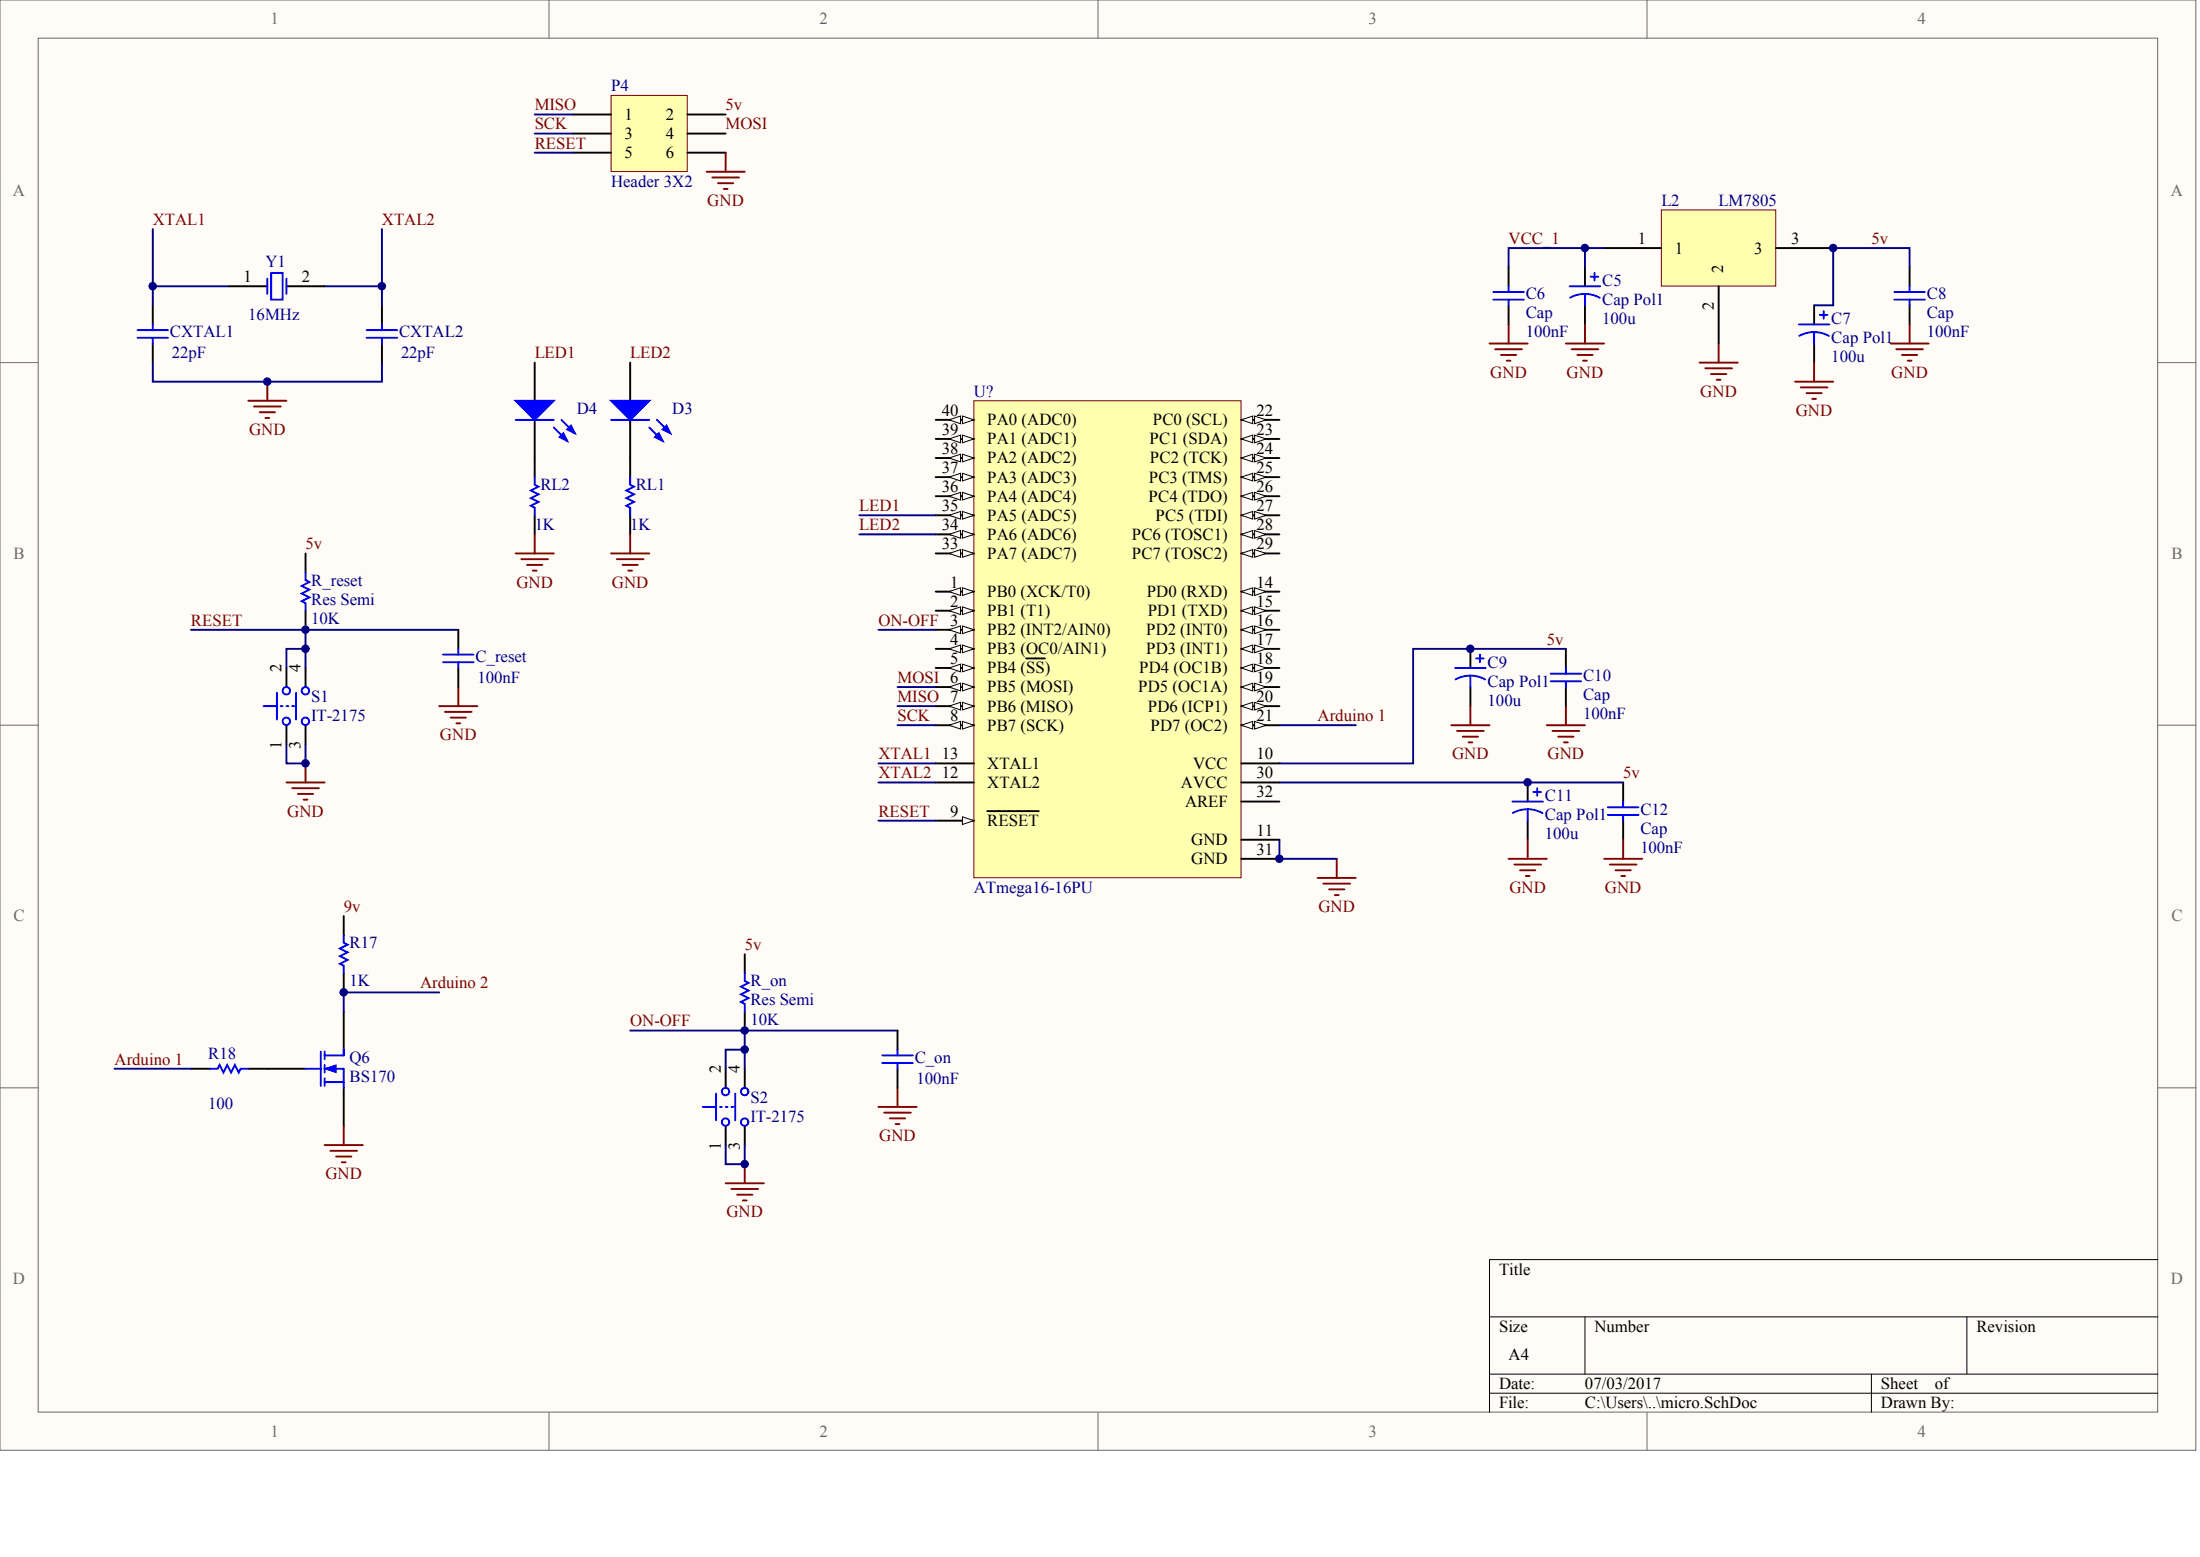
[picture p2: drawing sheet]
<svg xmlns="http://www.w3.org/2000/svg" width="840mm" height="594mm" viewBox="0 0 840 594" stroke-linecap="round" stroke-linejoin="round" font-family="sans-serif">
<g fill="#fffcf8" stroke="#696969" stroke-width=".38">
<path d="M0 0h838v553.4h-838z"/>
<path d="M14.6 14.6h808.8v524.2h-808.8z"/>
</g>
<path d="M209.5 0v14.6M419 0v14.6M628.6 0v14.6M0 138.4h14.6M823.5 138.4h14.6M0 276.7h14.6M823.5 276.7h14.6M0 415.1h14.6M823.5 415.1h14.6M209.5 538.9v14.5M419 538.9v14.5M628.6 538.9v14.5" fill="none" stroke="#696969" stroke-width=".38"/>
<path d="M823.5 480.6h-255.1v58.3M568.4 502.5h255.1M604.9 502.5v21.8M750.6 502.5v21.8M568.4 524.3h255.1M568.4 531.6h255.1M714.2 524.3v14.6" fill="none" stroke="#000" stroke-width=".38"/>
<path d="M648.6 138.4h14.6M655.9 131.1v7.3M650.8 140.5h10.2M653 142.7h5.8M655.2 144.9h1.4" fill="none" stroke="#800000" stroke-width=".73"/>
<path d="M634 80.1h43.7v29.1h-43.7z" fill="#ffffb0" stroke="#800000" stroke-width=".38"/>
<g fill="none" stroke="#000" stroke-width=".73">
<path d="M612.2 94.7h21.8M677.8 94.7h21.8M58.3 116.5v7.3M87.5 109.2h14.5M109.3 109.2h14.6M145.8 116.5v7.3M575.7 101.9v7.3M575.7 116.5v7.3M604.9 101.9v7.3M604.9 116.5v7.3M655.9 109.2v21.9M692.3 116.5v7.3"/>
<path d="M728.8 101.9v7.3M728.8 116.5v7.3M58.3 131.1v7.3M145.8 131.1v7.3M240.5 138.4v14.5M692.3 131.1v7.3M240.5 160.2v21.8M240.5 196.6v7.3M116.6 211.2v7.3M116.6 233v7.3M561.2 247.6v7.3M597.6 247.6v7.3"/>
<path d="M561.2 262.1v7.3M597.6 262.1v7.3M583 298.6v7.2M619.5 298.6v7.2M583 313.1v7.3M619.5 313.1v7.3"/>
</g>
<g fill="none" stroke="#00f" stroke-width=".73">
<path d="M102 106.3v5.8M103.5 104.1h4.4v10.2h-4.4zM109.3 106.3v5.8M569.9 111.4h11.7M569.9 114.3h11.7M575.7 109.2v2.2M575.7 114.3v2.2M599.1 109.2h11.6M604.9 112.1a11.6 11.6 0 0 1 5.7 1.5M604.9 112.1a11.6 11.6 0 0 0-5.7 1.5M604.9 112.1v4.4M607.1 105.6h2.9"/>
<path d="M608.5 104.1v2.9M696 118.7v2.9M723 111.4h11.6M723 114.3h11.6M728.8 109.2v2.2M728.8 114.3v2.2M52.5 126h11.6M52.5 128.9h11.6M58.3 123.8v2.2M58.3 128.9v2.2M139.9 126h11.7M139.9 128.9h11.7"/>
<path d="M145.8 123.8v2.2M145.8 128.9v2.2M686.5 123.8h11.7M692.3 126.7a11.6 11.6 0 0 1 5.7 1.5M692.3 126.7a11.6 11.6 0 0 0-5.6 1.5M692.3 126.7v4.4M694.5 120.1h2.9M233.2 160.2h14.6M247.8 163.1l5.1 5.1M250.7 160.2l5.1 5.1M240.5 182v3l1.5 .7-3 1.4 3 1.5-3 1.5 3 1.4-3 1.5 1.5 .7v2.9M116.6 218.5v2.9l1.5 .7-3 1.5 3 1.4-3 1.5 3 1.4-3 1.5 1.5 .7v2.9"/>
<path d="M555.3 254.9h11.7M561.2 257.8a11.6 11.6 0 0 1 5.6 1.5M561.2 257.8a11.6 11.6 0 0 0-5.7 1.4M561.2 257.8v4.3M563.3 251.2h3M564.8 249.8v2.9M591.8 257.1h11.6M591.8 260h11.6M597.6 254.9v2.2M597.6 260v2.1M577.2 305.8h11.7M583 308.8a11.6 11.6 0 0 1 5.7 1.4"/>
<path d="M583 308.8a11.6 11.6 0 0 0-5.7 1.4M583 308.8v4.3M585.2 302.2h2.9M586.7 300.7v3M613.6 308h11.7M613.6 310.9h11.7M619.5 305.8v2.2M619.5 310.9v2.2"/>
</g>
<path d="M145.8 87.4v29.1M604.9 94.7v7.2M612.2 94.7h-36.5v7.2M58.3 109.2h29.2M123.9 109.2h21.9M728.8 101.9v-7.2h-29.2v21.8h-7.3M58.3 138.4v7.2h87.5v-7.2M72.9 240.3h102M597.6 247.6h-58.3v43.7h-51M488.3 298.6h131.2" fill="none" stroke="#000080" stroke-width=".73"/>
<g fill="none" stroke="#800000" stroke-width=".73">
<path d="M568.4 131.1h14.6M570.6 133.3h10.2M572.8 135.4h5.9M575 137.6h1.5M575.7 123.8v7.3M597.6 131.1h14.6M599.8 133.3h10.2M602 135.4h5.8M604.2 137.6h1.4M604.9 123.8v7.3M692.3 138.4v7.2M721.5 131.1h14.6"/>
<path d="M723.7 133.3h10.2M725.9 135.4h5.8M728.1 137.6h1.4M728.8 123.8v7.3M94.7 152.9h14.6M96.9 155.1h10.2M99.1 157.3h5.8M101.3 159.5h1.5M102 145.6v7.3M685.1 145.6h14.5M687.2 147.8h10.2M689.4 150h5.9"/>
<path d="M691.6 152.2h1.5M233.2 211.2h14.6M235.4 213.4h10.2M237.6 215.5h5.8M239.8 217.7h1.4M240.5 203.9v7.3M167.6 269.4h14.6M169.8 271.6h10.2M172 273.8h5.8M174.2 276h1.4M174.9 262.1v7.3M553.9 276.7h14.5"/>
<path d="M556.1 278.9h10.2M561.2 269.4v7.3M590.3 276.7h14.6M592.5 278.9h10.2M597.6 269.4v7.3M109.3 298.6h14.6M116.6 291.3v7.3M558.2 281.1h5.9M560.4 283.3h1.5M594.7 281.1h5.8M596.9 283.3h1.4M111.5 300.7h10.2"/>
<path d="M113.7 302.9h5.8M115.9 305.1h1.4M575.7 327.7h14.6M577.9 329.9h10.2M580.1 332.1h5.8M582.3 334.2h1.5M583 320.4v7.3M612.2 327.7h14.6M614.4 329.9h10.2M616.5 332.1h5.9M618.7 334.2h1.5M619.5 320.4v7.3"/>
</g>
<g fill="#00f" stroke="#00f" stroke-width=".73">
<path d="M233.2 152.9h14.6l-7.3 7.3z"/>
<path d="M250 166.8l1.4-1.5 1.5 2.9z"/>
<path d="M252.9 163.8l1.4-1.4 1.5 2.9z"/>
</g>
<path d="M233.2 36.4h29.1v29.1h-29.1z" fill="#ffffb0" stroke="#800000" stroke-width=".38"/>
<g fill="none" stroke="#000" stroke-width=".73">
<path d="M218.6 43.7h14.6M218.6 51h14.6M218.6 58.3h14.6M262.4 43.7h14.5M262.4 51h14.5M262.4 58.3h14.5M204.1 138.4v14.5M204.1 160.2v21.8M204.1 196.6v7.3M109.3 254.9v7.2M116.6 254.9v7.2M174.9 240.3v7.3"/>
<path d="M174.9 254.9v7.2M109.3 276.7v7.3M116.6 276.7v7.3M131.2 349.5v7.3M131.2 371.4v7.3M284.2 364.1v7.3M131.2 385.9v14.6M284.2 385.9v7.3M342.5 393.2v7.3M72.9 407.8h7.3M94.7 407.8h21.9M131.2 415.1v14.5"/>
<path d="M276.9 407.8v7.3M284.2 407.8v7.3M342.5 407.8v7.3M276.9 429.6v7.3M284.2 429.6v7.3"/>
</g>
<g fill="none" stroke="#800000" stroke-width=".73">
<path d="M276.9 58.3v7.2M269.6 65.5h14.6M271.8 67.7h10.2M274 69.9h5.9M276.2 72.1h1.5M196.8 211.2h14.5M199 213.4h10.2M201.1 215.5h5.9M203.3 217.7h1.5M204.1 203.9v7.3M342.5 415.1v7.3M123.9 436.9h14.6"/>
<path d="M126.1 439.1h10.2M131.2 429.6v7.3M335.2 422.4h14.6M337.4 424.5h10.2M339.6 426.7h5.8M341.8 428.9h1.5M128.3 441.3h5.8M130.5 443.5h1.4M276.9 451.5h14.6M279.1 453.7h10.2M281.3 455.8h5.8M283.5 458h1.5"/>
<path d="M284.2 444.2v7.3"/>
</g>
<g fill="none" stroke="#000080" stroke-width=".73">
<path d="M204.1 43.7h14.5M204.1 51h14.5M204.1 58.3h14.5M58.3 87.4v29.1M116.6 240.3v7.3h-7.3v7.3M116.6 247.6v7.3M109.3 284v7.3h7.3v-7.3M167.6 378.7h-36.4v7.2M240.5 393.2h102M284.2 393.2v7.3h-7.3v7.3M43.7 407.8h29.2M284.2 400.5v7.3"/>
<path d="M276.9 436.9v7.3h7.3v-7.3"/>
</g>
<g fill="none" stroke="#00f" stroke-width=".73">
<path d="M196.8 160.2h14.5M211.3 163.1l5.1 5.1M214.3 160.2l5.1 5.1M204.1 182v3l1.4 .7-2.9 1.4 2.9 1.5-2.9 1.5 2.9 1.4-2.9 1.5 1.5 .7v2.9M169.1 249.8h11.6M169.1 252.7h11.6M174.9 247.6v2.2M174.9 252.7v2.2M100.6 269.4h5.1M105.7 264.3v10.2M107.1 269.4h.8M109.3 269.4h.7"/>
<path d="M111.5 269.4h.7M113 264.3v10.2M131.2 356.8v2.9l1.4 .8-2.9 1.4 2.9 1.5-2.9 1.4 2.9 1.5-2.9 1.4 1.5 .8v2.9M284.2 371.4v2.9l1.5 .7-2.9 1.5 2.9 1.4-2.9 1.5 2.9 1.4-2.9 1.5 1.4 .7v2.9M80.2 407.8h2.9l.7-1.5 1.5 2.9 1.4-2.9 1.5 2.9 1.4-2.9 1.5 2.9 .7-1.4h2.9M116.6 407.8h5.8M122.4 401.2v13.1M123.9 407.8h7.3v7.3M123.9 412.9h7.3M123.9 401.2v2.9M123.9 406.3v2.9M123.9 411.4v2.9"/>
<path d="M131.2 400.5v2.2h-7.3M273.3 417.3v10.1M280.6 417.3v10.1M336.7 402.7h11.7M336.7 405.6h11.7M342.5 400.5v2.2M342.5 405.6v2.2M268.2 422.4h5.1M274.8 422.4h.7M276.9 422.4h.8M279.1 422.4h.8"/>
<circle cx="109.3" cy="275.2" r="1.42"/>
<circle cx="109.3" cy="263.6" r="1.42"/>
<circle cx="116.6" cy="275.2" r="1.42"/>
<circle cx="116.6" cy="263.6" r="1.42"/>
<circle cx="276.9" cy="416.5" r="1.42"/>
<circle cx="284.2" cy="416.5" r="1.42"/>
<circle cx="276.9" cy="428.1" r="1.42"/>
<circle cx="284.2" cy="428.1" r="1.42"/>
</g>
<path d="M123.9 407.8l4.4-1.5v2.9z" fill="#00f" stroke="#00f" stroke-width=".38"/>
<g fill="#00f" stroke="#00f" stroke-width=".73">
<path d="M196.8 152.9h14.5l-7.2 7.3z"/>
<path d="M213.5 166.8l1.5-1.5 1.4 2.9z"/>
<path d="M216.4 163.8l1.5-1.4 1.5 2.9z"/>
</g>
<path d="M371.7 152.9h101.9v182h-101.9z" fill="#ffffb0" stroke="#800000" stroke-width=".38"/>
<path d="M357.1 225.7h14.6" fill="none" stroke="#000" stroke-width=".73"/>
<g fill="#fffcf8" stroke="#000" stroke-width=".38">
<path d="M367.3 224.3l4.4 1.4-4.4 1.5z"/>
<path d="M362.2 225.7l4.4-1.4v2.9z"/>
</g>
<path d="M357.1 233h14.6" fill="none" stroke="#000" stroke-width=".73"/>
<g fill="#fffcf8" stroke="#000" stroke-width=".38">
<path d="M367.3 231.6l4.4 1.4-4.4 1.5z"/>
<path d="M362.2 233l4.4-1.4v2.9z"/>
</g>
<path d="M357.1 240.3h14.6" fill="none" stroke="#000" stroke-width=".73"/>
<g fill="#fffcf8" stroke="#000" stroke-width=".38">
<path d="M367.3 238.8l4.4 1.5-4.4 1.5z"/>
<path d="M362.2 240.3l4.4-1.5v3z"/>
</g>
<path d="M357.1 247.6h14.6" fill="none" stroke="#000" stroke-width=".73"/>
<g fill="#fffcf8" stroke="#000" stroke-width=".38">
<path d="M367.3 246.1l4.4 1.5-4.4 1.4z"/>
<path d="M362.2 247.6l4.4-1.5v2.9z"/>
</g>
<path d="M357.1 254.9h14.6" fill="none" stroke="#000" stroke-width=".73"/>
<g fill="#fffcf8" stroke="#000" stroke-width=".38">
<path d="M367.3 253.4l4.4 1.5-4.4 1.4z"/>
<path d="M362.2 254.9l4.4-1.5v2.9z"/>
</g>
<path d="M391.6 251.2h7.2M357.1 262.1h14.6" fill="none" stroke="#000" stroke-width=".73"/>
<g fill="#fffcf8" stroke="#000" stroke-width=".38">
<path d="M367.3 260.7l4.4 1.4-4.4 1.5z"/>
<path d="M362.2 262.1l4.4-1.4v2.9z"/>
</g>
<path d="M357.1 269.4h14.6" fill="none" stroke="#000" stroke-width=".73"/>
<g fill="#fffcf8" stroke="#000" stroke-width=".38">
<path d="M367.3 268l4.4 1.4-4.4 1.5z"/>
<path d="M362.2 269.4l4.4-1.4v2.9z"/>
</g>
<path d="M357.1 276.7h14.6" fill="none" stroke="#000" stroke-width=".73"/>
<g fill="#fffcf8" stroke="#000" stroke-width=".38">
<path d="M367.3 275.3l4.4 1.4-4.4 1.5z"/>
<path d="M362.2 276.7l4.4-1.4v2.9z"/>
</g>
<path d="M357.1 313.1h14.6" fill="none" stroke="#000" stroke-width=".73"/>
<path d="M367.3 311.7l4.4 1.4-4.4 1.5z" fill="#fffcf8" stroke="#000" stroke-width=".38"/>
<path d="M473.7 225.7h14.6M357.1 298.6h14.6M357.1 291.3h14.6M376.8 309.5h19.7" fill="none" stroke="#000" stroke-width=".73"/>
<g fill="#fffcf8" stroke="#000" stroke-width=".38">
<path d="M473.7 225.7l4.4-1.4v2.9z"/>
<path d="M478.8 224.3l4.4 1.4-4.4 1.5z"/>
</g>
<path d="M473.7 233h14.6" fill="none" stroke="#000" stroke-width=".73"/>
<g fill="#fffcf8" stroke="#000" stroke-width=".38">
<path d="M473.7 233l4.4-1.4v2.9z"/>
<path d="M478.8 231.6l4.4 1.4-4.4 1.5z"/>
</g>
<path d="M473.7 240.3h14.6" fill="none" stroke="#000" stroke-width=".73"/>
<g fill="#fffcf8" stroke="#000" stroke-width=".38">
<path d="M473.7 240.3l4.4-1.5v3z"/>
<path d="M478.8 238.8l4.4 1.5-4.4 1.5z"/>
</g>
<path d="M473.7 247.6h14.6" fill="none" stroke="#000" stroke-width=".73"/>
<g fill="#fffcf8" stroke="#000" stroke-width=".38">
<path d="M473.7 247.6l4.4-1.5v2.9z"/>
<path d="M478.8 246.1l4.4 1.5-4.4 1.4z"/>
</g>
<path d="M473.7 254.9h14.6" fill="none" stroke="#000" stroke-width=".73"/>
<g fill="#fffcf8" stroke="#000" stroke-width=".38">
<path d="M473.7 254.9l4.4-1.5v2.9z"/>
<path d="M478.8 253.4l4.4 1.5-4.4 1.4z"/>
</g>
<path d="M473.7 262.1h14.6" fill="none" stroke="#000" stroke-width=".73"/>
<g fill="#fffcf8" stroke="#000" stroke-width=".38">
<path d="M473.7 262.1l4.4-1.4v2.9z"/>
<path d="M478.8 260.7l4.4 1.4-4.4 1.5z"/>
</g>
<path d="M473.7 269.4h14.6" fill="none" stroke="#000" stroke-width=".73"/>
<g fill="#fffcf8" stroke="#000" stroke-width=".38">
<path d="M473.7 269.4l4.4-1.4v2.9z"/>
<path d="M478.8 268l4.4 1.4-4.4 1.5z"/>
</g>
<path d="M473.7 276.7h14.6" fill="none" stroke="#000" stroke-width=".73"/>
<g fill="#fffcf8" stroke="#000" stroke-width=".38">
<path d="M473.7 276.7l4.4-1.4v2.9z"/>
<path d="M478.8 275.3l4.4 1.4-4.4 1.5z"/>
</g>
<path d="M473.7 160.2h14.6" fill="none" stroke="#000" stroke-width=".73"/>
<g fill="#fffcf8" stroke="#000" stroke-width=".38">
<path d="M473.7 160.2l4.4-1.5v3z"/>
<path d="M478.8 158.7l4.4 1.5-4.4 1.5z"/>
</g>
<path d="M473.7 167.5h14.6" fill="none" stroke="#000" stroke-width=".73"/>
<g fill="#fffcf8" stroke="#000" stroke-width=".38">
<path d="M473.7 167.5l4.4-1.5v2.9z"/>
<path d="M478.8 166l4.4 1.5-4.4 1.4z"/>
</g>
<path d="M473.7 174.8h14.6" fill="none" stroke="#000" stroke-width=".73"/>
<g fill="#fffcf8" stroke="#000" stroke-width=".38">
<path d="M473.7 174.8l4.4-1.5v2.9z"/>
<path d="M478.8 173.3l4.4 1.5-4.4 1.4z"/>
</g>
<path d="M473.7 182h14.6" fill="none" stroke="#000" stroke-width=".73"/>
<g fill="#fffcf8" stroke="#000" stroke-width=".38">
<path d="M473.7 182l4.4-1.4v2.9z"/>
<path d="M478.8 180.6l4.4 1.4-4.4 1.5z"/>
</g>
<path d="M473.7 189.3h14.6" fill="none" stroke="#000" stroke-width=".73"/>
<g fill="#fffcf8" stroke="#000" stroke-width=".38">
<path d="M473.7 189.3l4.4-1.4v2.9z"/>
<path d="M478.8 187.9l4.4 1.4-4.4 1.5z"/>
</g>
<path d="M473.7 196.6h14.6" fill="none" stroke="#000" stroke-width=".73"/>
<g fill="#fffcf8" stroke="#000" stroke-width=".38">
<path d="M473.7 196.6l4.4-1.4v2.9z"/>
<path d="M478.8 195.2l4.4 1.4-4.4 1.5z"/>
</g>
<path d="M473.7 203.9h14.6" fill="none" stroke="#000" stroke-width=".73"/>
<g fill="#fffcf8" stroke="#000" stroke-width=".38">
<path d="M473.7 203.9l4.4-1.5v2.9z"/>
<path d="M478.8 202.4l4.4 1.5-4.4 1.4z"/>
</g>
<path d="M473.7 211.2h14.6" fill="none" stroke="#000" stroke-width=".73"/>
<g fill="#fffcf8" stroke="#000" stroke-width=".38">
<path d="M473.7 211.2l4.4-1.5v2.9z"/>
<path d="M478.8 209.7l4.4 1.5-4.4 1.4z"/>
</g>
<path d="M357.1 211.2h14.6" fill="none" stroke="#000" stroke-width=".73"/>
<g fill="#fffcf8" stroke="#000" stroke-width=".38">
<path d="M367.3 209.7l4.4 1.5-4.4 1.4z"/>
<path d="M362.2 211.2l4.4-1.5v2.9z"/>
</g>
<path d="M357.1 203.9h14.6" fill="none" stroke="#000" stroke-width=".73"/>
<g fill="#fffcf8" stroke="#000" stroke-width=".38">
<path d="M367.3 202.4l4.4 1.5-4.4 1.4z"/>
<path d="M362.2 203.9l4.4-1.5v2.9z"/>
</g>
<path d="M357.1 196.6h14.6" fill="none" stroke="#000" stroke-width=".73"/>
<g fill="#fffcf8" stroke="#000" stroke-width=".38">
<path d="M367.3 195.2l4.4 1.4-4.4 1.5z"/>
<path d="M362.2 196.6l4.4-1.4v2.9z"/>
</g>
<path d="M357.1 189.3h14.6" fill="none" stroke="#000" stroke-width=".73"/>
<g fill="#fffcf8" stroke="#000" stroke-width=".38">
<path d="M367.3 187.9l4.4 1.4-4.4 1.5z"/>
<path d="M362.2 189.3l4.4-1.4v2.9z"/>
</g>
<path d="M357.1 182h14.6" fill="none" stroke="#000" stroke-width=".73"/>
<g fill="#fffcf8" stroke="#000" stroke-width=".38">
<path d="M367.3 180.6l4.4 1.4-4.4 1.5z"/>
<path d="M362.2 182l4.4-1.4v2.9z"/>
</g>
<path d="M357.1 174.8h14.6" fill="none" stroke="#000" stroke-width=".73"/>
<g fill="#fffcf8" stroke="#000" stroke-width=".38">
<path d="M367.3 173.3l4.4 1.5-4.4 1.4z"/>
<path d="M362.2 174.8l4.4-1.5v2.9z"/>
</g>
<path d="M357.1 167.5h14.6" fill="none" stroke="#000" stroke-width=".73"/>
<g fill="#fffcf8" stroke="#000" stroke-width=".38">
<path d="M367.3 166l4.4 1.5-4.4 1.4z"/>
<path d="M362.2 167.5l4.4-1.5v2.9z"/>
</g>
<path d="M357.1 160.2h14.6" fill="none" stroke="#000" stroke-width=".73"/>
<g fill="#fffcf8" stroke="#000" stroke-width=".38">
<path d="M367.3 158.7l4.4 1.5-4.4 1.5z"/>
<path d="M362.2 160.2l4.4-1.5v3z"/>
</g>
<path d="M473.7 291.3h14.6M473.7 298.6h14.6M473.7 305.8h14.6M473.7 320.4h14.6M473.7 327.7h14.6" fill="none" stroke="#000" stroke-width=".73"/>
<path d="M328 196.6h29.1M328 203.9h29.1M335.2 240.3h21.9M342.5 262.1h14.6M342.5 269.4h14.6M342.5 276.7h14.6M488.3 276.7h29.1M335.2 291.3h21.9M335.2 298.6h21.9M335.2 313.1h21.9M488.3 320.4v7.3h21.8" fill="none" stroke="#000080" stroke-width=".73"/>
<path d="M502.9 335h14.5M505 337.2h10.2M507.2 339.3h5.9M510.1 327.7v7.3M509.4 341.5h1.5" fill="none" stroke="#800000" stroke-width=".73"/>
<g fill="#000080" stroke="#000080" stroke-width=".38">
<circle cx="58.3" cy="109.2" r="1.42"/>
<circle cx="102" cy="145.6" r="1.42"/>
<circle cx="116.6" cy="291.2" r="1.42"/>
<circle cx="116.6" cy="247.5" r="1.42"/>
<circle cx="116.6" cy="240.3" r="1.42"/>
<circle cx="131.1" cy="378.6" r="1.42"/>
<circle cx="145.7" cy="109.2" r="1.42"/>
<circle cx="284.2" cy="444.2" r="1.42"/>
<circle cx="284.2" cy="400.5" r="1.42"/>
<circle cx="284.2" cy="393.2" r="1.42"/>
<circle cx="488.2" cy="327.6" r="1.42"/>
<circle cx="561.1" cy="247.5" r="1.42"/>
<circle cx="583" cy="298.5" r="1.42"/>
<circle cx="604.9" cy="94.6" r="1.42"/>
<circle cx="699.6" cy="94.6" r="1.42"/>
</g>
<g font-size="6.4" fill="#696969">
<text x="103.2" y="9.3">1</text>
<text x="312.7" y="9.3">2</text>
<text x="522.2" y="9.3">3</text>
<text x="731.8" y="9.3">4</text>
<text x="5" y="74.9">A</text>
<text x="828.5" y="74.9">A</text>
<text x="5.2" y="213.2">B</text>
<text x="828.7" y="213.2">B</text>
<text x="5.2" y="351.6">C</text>
<text x="828.7" y="351.6">C</text>
<text x="5" y="490">D</text>
<text x="828.5" y="490">D</text>
<text x="103.2" y="548.2">1</text>
<text x="312.7" y="548.2">2</text>
<text x="522.2" y="548.2">3</text>
<text x="731.8" y="548.2">4</text>
</g>
<g font-size="6.4" fill="#000080">
<text x="233.2" y="34.8">P4</text>
<text x="233.2" y="71.2">Header 3X2</text>
<text x="634" y="78.5">L2</text>
<text x="655.9" y="78.5">LM7805</text>
<text x="101.3" y="101.8">Y1</text>
<text x="611.4" y="109.1">C5</text>
<text x="582.3" y="114.2">C6</text>
<text x="611.4" y="116.4">Cap Pol1</text>
<text x="735.3" y="114.2">C8</text>
<text x="94.7" y="122.2">16MHz</text>
<text x="582.3" y="121.5">Cap</text>
<text x="611.4" y="123.7">100u</text>
<text x="698.9" y="123.7">C7</text>
<text x="735.3" y="121.5">Cap</text>
<text x="64.9" y="128.8">CXTAL1</text>
<text x="152.3" y="128.8">CXTAL2</text>
<text x="582.3" y="128.8">100nF</text>
<text x="698.9" y="131">Cap Pol1</text>
<text x="735.3" y="128.8">100nF</text>
<text x="65.6" y="136.8">22pF</text>
<text x="153" y="136.8">22pF</text>
<text x="698.9" y="138.2">100u</text>
<text x="371.7" y="151.3">U?</text>
<text x="220.1" y="157.9">D4</text>
<text x="256.5" y="157.9">D3</text>
<text x="206.2" y="187">RL2</text>
<text x="242.7" y="187">RL1</text>
<text x="204.1" y="202.3">1K</text>
<text x="240.5" y="202.3">1K</text>
<text x="118.8" y="223.4">R_reset</text>
<text x="118.8" y="230.7">Res Semi</text>
<text x="118.8" y="238">10K</text>
<text x="181.5" y="252.6">C_reset</text>
<text x="567.7" y="254.7">C9</text>
<text x="182.2" y="260.6">100nF</text>
<text x="567.7" y="262">Cap Pol1</text>
<text x="604.2" y="259.8">C10</text>
<text x="118.8" y="267.9">S1</text>
<text x="567.7" y="269.3">100u</text>
<text x="604.2" y="267.1">Cap</text>
<text x="118.8" y="275.1">IT-2175</text>
<text x="604.2" y="274.4">100nF</text>
<text x="589.6" y="305.7">C11</text>
<text x="626" y="310.8">C12</text>
<text x="589.6" y="313">Cap Pol1</text>
<text x="589.6" y="320.3">100u</text>
<text x="626" y="318.1">Cap</text>
<text x="626" y="325.4">100nF</text>
<text x="371.7" y="340.7">ATmega16-16PU</text>
<text x="133.4" y="361.8">R17</text>
<text x="133.4" y="376.4">1K</text>
<text x="286.4" y="376.4">R_on</text>
<text x="286.4" y="383.6">Res Semi</text>
<text x="286.4" y="390.9">10K</text>
<text x="79.4" y="404">R18</text>
<text x="133.4" y="405.5">Q6</text>
<text x="349.1" y="405.5">C_on</text>
<text x="133.4" y="412.8">BS170</text>
<text x="349.8" y="413.5">100nF</text>
<text x="79.4" y="423">100</text>
<text x="286.4" y="420.8">S2</text>
<text x="286.4" y="428.1">IT-2175</text>
</g>
<g font-size="6.4" fill="#800000">
<text x="204.1" y="42.1">MISO</text>
<text x="276.9" y="42.1">5v</text>
<text x="204.1" y="49.4">SCK</text>
<text x="276.9" y="49.4">MOSI</text>
<text x="204.1" y="56.7">RESET</text>
<text x="269.9" y="78.5">GND</text>
<text x="58.3" y="85.8">XTAL1</text>
<text x="145.8" y="85.8">XTAL2</text>
<text x="575.7" y="93.1">VCC_1</text>
<text x="714.2" y="93.1">5v</text>
<text x="204.1" y="136.8">LED1</text>
<text x="240.5" y="136.8">LED2</text>
<text x="568.7" y="144.1">GND</text>
<text x="597.9" y="144.1">GND</text>
<text x="721.8" y="144.1">GND</text>
<text x="648.9" y="151.3">GND</text>
<text x="685.3" y="158.6">GND</text>
<text x="95" y="165.9">GND</text>
<text x="328" y="195">LED1</text>
<text x="328" y="202.3">LED2</text>
<text x="116.6" y="209.6">5v</text>
<text x="197.1" y="224.2">GND</text>
<text x="233.5" y="224.2">GND</text>
<text x="72.9" y="238.7">RESET</text>
<text x="335.2" y="238.7">ON-OFF 3</text>
<text x="590.3" y="246">5v</text>
<text x="342.5" y="260.6">MOSI 6</text>
<text x="342.5" y="267.9">MISO 7</text>
<text x="342.5" y="275.1">SCK</text>
<text x="502.9" y="275.1">Arduino 1</text>
<text x="167.9" y="282.4">GND</text>
<text x="335.2" y="289.7">XTAL1</text>
<text x="554.2" y="289.7">GND</text>
<text x="590.6" y="289.7">GND</text>
<text x="335.2" y="297">XTAL2</text>
<text x="619.5" y="297">5v</text>
<text x="109.6" y="311.5">GND</text>
<text x="335.2" y="311.5">RESET</text>
<text x="576" y="340.7">GND</text>
<text x="612.5" y="340.7">GND</text>
<text x="131.2" y="348">9v</text>
<text x="503.2" y="348">GND</text>
<text x="284.2" y="362.5">5v</text>
<text x="160.3" y="377.1">Arduino 2</text>
<text x="240.5" y="391.7">ON-OFF</text>
<text x="43.7" y="406.2">Arduino 1</text>
<text x="335.5" y="435.3">GND</text>
<text x="124.2" y="449.9">GND</text>
<text x="277.2" y="464.5">GND</text>
</g>
<g font-size="6.4">
<text x="238.3" y="45.8">1</text>
<text x="254.1" y="45.8">2</text>
<text x="238.3" y="53">3</text>
<text x="254.1" y="53">4</text>
<text x="238.3" y="60.3">5</text>
<text x="254.1" y="60.3">6</text>
<text x="625" y="93.1">1</text>
<text x="683.6" y="93.1">3</text>
<text x="639.1" y="96.7">1</text>
<text x="669.5" y="96.7">3</text>
<text x="93" y="107.7">1</text>
<text x="115.1" y="107.7">2</text>
<text x="359.4" y="158.6">40</text>
<text x="479.5" y="158.6">22</text>
<text x="359.4" y="165.9">39</text>
<text x="376.8" y="162.3">PA0 (ADC0)</text>
<text x="440" y="162.3">PC0 (SCL)</text>
<text x="479.5" y="165.9">23</text>
<text x="359.4" y="173.2">38</text>
<text x="376.8" y="169.6">PA1 (ADC1)</text>
<text x="438.7" y="169.6">PC1 (SDA)</text>
<text x="479.5" y="173.2">24</text>
<text x="376.8" y="176.8">PA2 (ADC2)</text>
<text x="438.9" y="176.8">PC2 (TCK)</text>
<text x="359.4" y="180.5">37</text>
<text x="376.8" y="184.1">PA3 (ADC3)</text>
<text x="438.4" y="184.1">PC3 (TMS)</text>
<text x="479.5" y="180.5">25</text>
<text x="359.4" y="187.8">36</text>
<text x="376.8" y="191.4">PA4 (ADC4)</text>
<text x="438.4" y="191.4">PC4 (TDO)</text>
<text x="479.5" y="187.8">26</text>
<text x="359.4" y="195">35</text>
<text x="479.5" y="195">27</text>
<text x="359.4" y="202.3">34</text>
<text x="376.8" y="198.7">PA5 (ADC5)</text>
<text x="441" y="198.7">PC5 (TDI)</text>
<text x="479.5" y="202.3">28</text>
<text x="359.4" y="209.6">33</text>
<text x="376.8" y="206">PA6 (ADC6)</text>
<text x="431.9" y="206">PC6 (TOSC1)</text>
<text x="479.5" y="209.6">29</text>
<text x="376.8" y="213.2">PA7 (ADC7)</text>
<text x="431.9" y="213.2">PC7 (TOSC2)</text>
<text x="362.6" y="224.2">1</text>
<text x="376.8" y="227.8">PB0 (XCK/T0)</text>
<text x="437.6" y="227.8">PD0 (RXD)</text>
<text x="479.5" y="224.2">14</text>
<text x="362.6" y="231.4">2</text>
<text x="479.5" y="231.4">15</text>
<text x="376.8" y="235.1">PB1 (T1)</text>
<text x="438" y="235.1">PD1 (TXD)</text>
<text x="479.5" y="238.7">16</text>
<text x="376.8" y="242.4">PB2 (INT2/AIN0)</text>
<text x="437.4" y="242.4">PD2 (INT0)</text>
<text x="362.6" y="246">4</text>
<text x="376.8" y="249.7">PB3 (OC0/AIN1)</text>
<text x="437.4" y="249.7">PD3 (INT1)</text>
<text x="479.5" y="246">17</text>
<text x="362.6" y="253.3">5</text>
<text x="376.8" y="256.9">PB4 (SS)</text>
<text x="434.8" y="256.9">PD4 (OC1B)</text>
<text x="479.5" y="253.3">18</text>
<text x="479.5" y="260.6">19</text>
<text x="376.8" y="264.2">PB5 (MOSI)</text>
<text x="434.4" y="264.2">PD5 (OC1A)</text>
<text x="479.5" y="267.9">20</text>
<text x="362.6" y="275.1">8</text>
<text x="376.8" y="271.5">PB6 (MISO)</text>
<text x="438.1" y="271.5">PD6 (ICP1)</text>
<text x="479.5" y="275.1">21</text>
<text x="376.8" y="278.8">PB7 (SCK)</text>
<text x="439.1" y="278.8">PD7 (OC2)</text>
<text x="359.4" y="289.7">13</text>
<text x="376.8" y="293.3">XTAL1</text>
<text x="455.3" y="293.3">VCC</text>
<text x="479.5" y="289.7">10</text>
<text x="359.4" y="297">12</text>
<text x="479.5" y="297">30</text>
<text x="376.8" y="300.6">XTAL2</text>
<text x="450.7" y="300.6">AVCC</text>
<text x="479.5" y="304.3">32</text>
<text x="362.6" y="311.5">9</text>
<text x="452.3" y="307.9">AREF</text>
<text x="376.8" y="315.2">RESET</text>
<text x="454.6" y="322.5">GND</text>
<text x="479.5" y="318.8">11</text>
<text x="454.6" y="329.8">GND</text>
<text x="479.5" y="326.1">31</text>
<text x="572.1" y="486.3">Title</text>
<text x="572.1" y="508.2">Size</text>
<text x="608.5" y="508.2">Number</text>
<text x="754.3" y="508.2">Revision</text>
<text x="575.7" y="519.1">A4</text>
<text x="572.1" y="530">Date:</text>
<text x="604.9" y="530">07/03/2017</text>
<text x="717.8" y="530">Sheet</text>
<text x="738.4" y="530">of</text>
<text x="572.1" y="537.3">File:</text>
<text x="604.9" y="537.3">C:\Users\..\micro.SchDoc</text>
<text x="717.8" y="537.3">Drawn By:</text>
</g>
<g font-size="6.3">
<text x="657.7" y="104.1" transform="rotate(-90 657.7 104.1)">2</text>
<text x="654" y="118.3" transform="rotate(-90 654 118.3)">2</text>
<text x="107.5" y="256.3" transform="rotate(-90 107.5 256.3)">2</text>
<text x="114.7" y="256.3" transform="rotate(-90 114.7 256.3)">4</text>
<text x="107.5" y="285.8" transform="rotate(-90 107.5 285.8)">1</text>
<text x="114.7" y="285.8" transform="rotate(-90 114.7 285.8)">3</text>
<text x="275.1" y="409.2" transform="rotate(-90 275.1 409.2)">2</text>
<text x="282.4" y="409.2" transform="rotate(-90 282.4 409.2)">4</text>
<text x="275.1" y="438.7" transform="rotate(-90 275.1 438.7)">1</text>
<text x="282.4" y="438.7" transform="rotate(-90 282.4 438.7)">3</text>
</g>
</svg>
